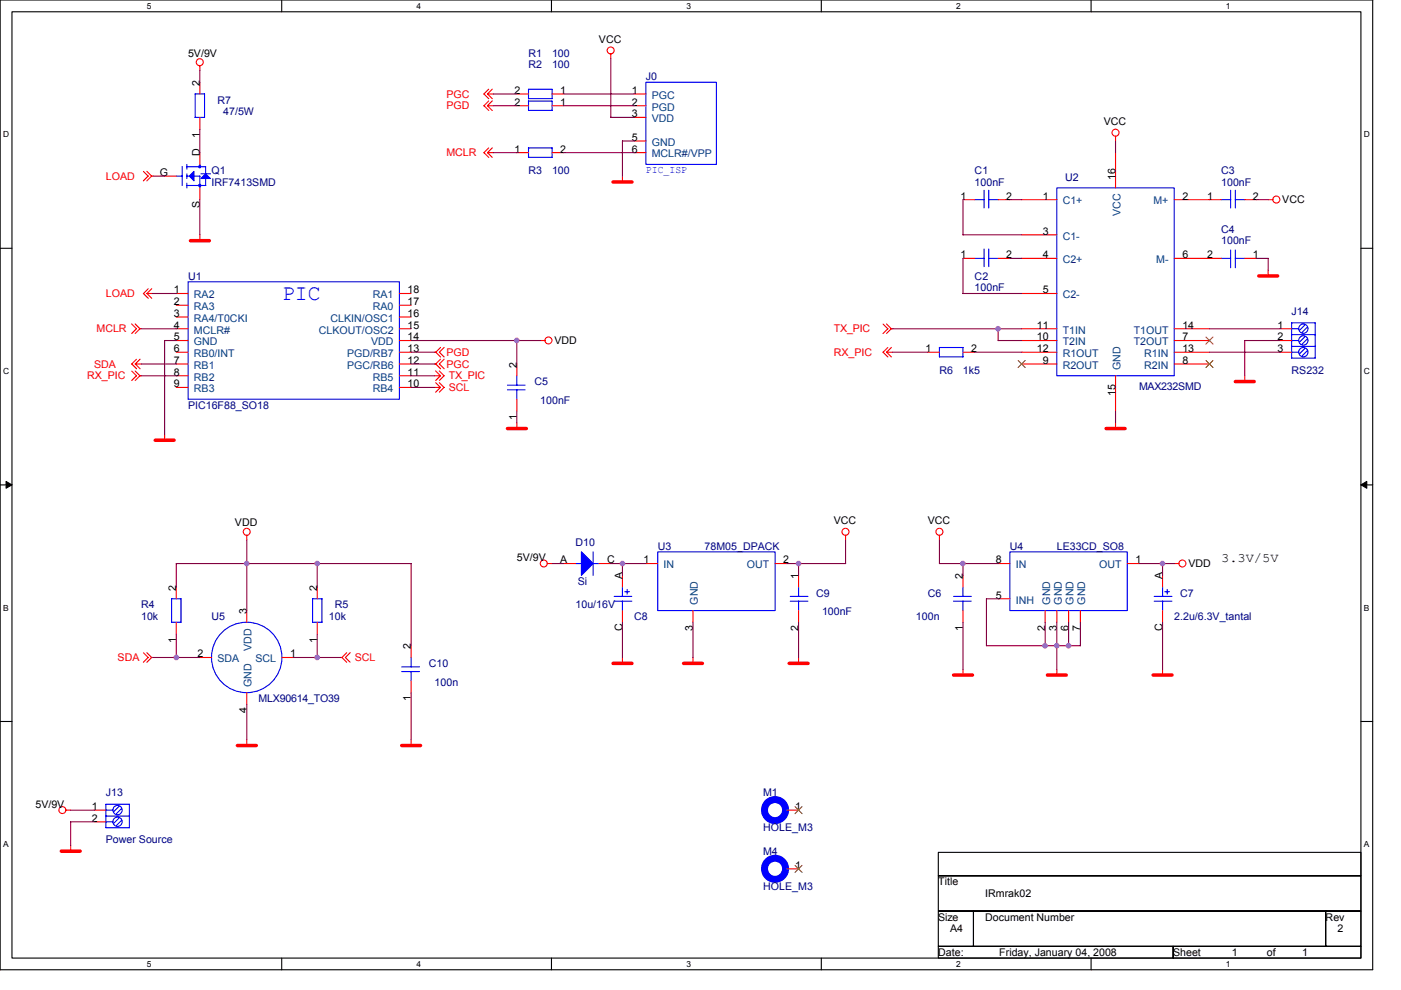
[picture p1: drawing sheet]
<svg xmlns="http://www.w3.org/2000/svg" width="297mm" height="210mm" viewBox="0 0 297 210" stroke-linecap="round" stroke-linejoin="round" font-family="sans-serif">
<path d="M0 0h291v205.6h-291zM2.5 2.5h286v200.6h-286z" fill="none" stroke="#000" stroke-width=".23"/>
<g fill="#fff">
<path d="M31.1 .3h1v1.9h-1z"/>
<path d="M31.1 203.4h1v2h-1z"/>
</g>
<path d="M59.7 0v2.5M59.7 203.1v2.5" fill="none" stroke="#000" stroke-width=".23"/>
<g fill="#fff">
<path d="M88.3 .3h1v1.9h-1z"/>
<path d="M88.3 203.4h1v2h-1z"/>
</g>
<path d="M116.9 0v2.5M116.9 203.1v2.5" fill="none" stroke="#000" stroke-width=".23"/>
<g fill="#fff">
<path d="M145.5 .3h1v1.9h-1z"/>
<path d="M145.5 203.4h1v2h-1z"/>
</g>
<path d="M174.1 0v2.5M174.1 203.1v2.5" fill="none" stroke="#000" stroke-width=".23"/>
<g fill="#fff">
<path d="M202.7 .3h1v1.9h-1z"/>
<path d="M202.7 203.4h1v2h-1z"/>
</g>
<path d="M231.3 0v2.5M231.3 203.1v2.5" fill="none" stroke="#000" stroke-width=".23"/>
<g fill="#fff">
<path d="M259.9 .3h1v1.9h-1z"/>
<path d="M259.9 203.4h1v2h-1z"/>
<path d="M.7 27.6h1.3v1.9h-1.3z"/>
<path d="M289.2 27.6h1.3v1.9h-1.3z"/>
<path d="M.7 77.7h1.3v2h-1.3z"/>
<path d="M289.2 77.7h1.3v2h-1.3z"/>
</g>
<path d="M0 52.6h2.5M288.5 52.6h2.5" fill="none" stroke="#000" stroke-width=".23"/>
<g fill="#fff">
<path d="M.7 127.9h1.2v2h-1.2z"/>
<path d="M289.2 127.9h1.2v2h-1.2z"/>
</g>
<path d="M0 102.8h2.5M288.5 102.8h2.5" fill="none" stroke="#000" stroke-width=".23"/>
<path d="M1.3 102.1l1.2 .7-1.2 .7zM288.5 102.8l1.3-.7v1.4z" fill="#000" stroke="#000" stroke-width=".21"/>
<g fill="#fff">
<path d="M.7 178h1.2v2h-1.2z"/>
<path d="M289.2 178h1.2v2h-1.2z"/>
</g>
<path d="M0 153h2.5M288.5 153h2.5M198.9 180.7h89.6v5h-89.6zM198.9 185.7h89.6v7.5h-89.6zM198.9 193.2h7.5v7.4h-7.5zM206.4 193.2h74.7v7.4h-74.7zM281.1 193.2h7.4v7.4h-7.4zM198.9 200.6h49.8v2.5h-49.8zM248.7 200.6h39.8v2.5h-39.8z" fill="none" stroke="#000" stroke-width=".23"/>
<g fill="none" stroke="#f00" stroke-width=".23">
<path d="M42.4 13.9v1M42.4 17.4v2.5M103.4 19.9l1 1M103.4 19.9h1.2M103.6 18.9l-1 1 1 1M104.4 18.9l-1 1M109.6 19.9h2.5M117 19.9h2.5M129.5 11.4v1M134.5 19.9h2.4M30.4 36.3l1 1.1M31.1 36.3l1 1"/>
<path d="M31.4 37.3l-1 1.1M32.1 37.3l-1 1.1M32.1 37.3h.3M34.9 37.3h2.5M42.4 24.9v2.5M42.4 32.4v2.5M42.4 39.8v2.5M103.4 22.4l1 1M103.4 22.4h1.2M103.4 32.4l1 1M103.4 32.4h1.2M103.6 21.4l-1 1 1 1"/>
<path d="M103.6 31.4l-1 1 1 1M104.4 21.4l-1 1M104.4 31.3l-1 1.1M109.6 22.4h2.5M109.6 32.4h2.5M117 22.4h2.5M117 32.4h2.5M132 37.3v1.3M134.5 22.4h2.4M134.5 32.4h2.4M134.5 24.9h2.4M134.5 29.9h2.4"/>
<path d="M236.5 28.9v1M236.5 32.4v7.4M42.4 49.8v1.3M204.2 42.3h2.4M204.2 54.8h2.4M211.6 42.3h2.5M211.6 54.8h2.5M216.6 42.3h7.5M216.6 49.8h7.5M216.6 54.8h7.5M249 42.3h9.9M249 54.8h9.9"/>
<path d="M263.9 42.3h2.5M263.9 54.8h2.5M268.9 57.3v1.2M268.9 42.3h1M27.9 68.7l1 1-1 1M27.9 78.7l1 1-1 1M28.7 68.7l1 1M28.7 78.7l1 1M28.7 77.2h1.2M28.7 77.2l1 1M28.9 76.2l-1 1 1.1 1M29.7 69.7h.2"/>
<path d="M29.7 69.7l-1 1M29.7 79.7l-1 1M29.7 79.7h.2M29.7 76.2l-1 1M30.4 62.2l1 1M31.2 62.2l1 1M31.2 62.2h1.2M31.4 61.2l-1 1.1M32.2 61.2l-1 1M37.4 74.7h2.5M37.4 77.2h2.5M37.4 69.7h2.5"/>
<path d="M37.4 79.7h2.5M37.4 62.2h2.5M37.4 72.2h2.5M37.4 64.7h2.5M37.4 67.2h2.5M84.7 74.7h2.5M84.7 77.2h2.5M84.7 69.7h2.5M84.7 79.7h2.5M84.7 62.2h2.5M84.7 72.2h2.5M84.7 64.7h2.5"/>
<path d="M84.7 67.2h2.5M92.1 74.7h.3M92.1 77.2h.3M92.1 79.7h1.3M92.4 78.7l1 1M92.4 74.7l1 1M92.4 77.2l1 1M93.1 78.7l1 1M93.4 79.7l-1 1M93.4 73.7l-1 1M93.4 76.2l-1 1M94.2 73.7l-1 1 1 1"/>
<path d="M94.2 76.2l-1 1 1 1M94.2 79.7l-1 1M109.6 77.2v2.5M114.6 72.2h1M187.2 68.7l1.1 1M188 68.7l1 1M188 74.7h1.2M188 74.7l1 1M188.2 69.7l-1 1M188.2 73.7l-1 1 1.1 1M189 69.7h.2M189 69.7l-1 1"/>
<path d="M189 73.7l-1 1M196.7 74.7h2.5M204.2 74.7h2.4M216.6 74.7h7.5M216.6 77.2h7.5M216.6 69.7h7.5M216.6 62.2h7.5M216.6 72.2h7.5M236.5 79.7v7.4M249 74.7h7.4M249 77.2h7.4M249 69.7h7.4"/>
<path d="M249 72.2h7.4M263.9 79.7v1.2M271.4 74.7h2.5M271.4 69.7h2.5M271.4 72.2h2.5M34.9 92.1v1.3M37.4 82.1h2.5M84.7 82.1h2.5M92.1 82.1h1.3M92.4 81.1l1 1M93.1 81.1l1 1M93.4 82.1l-1 1.1"/>
<path d="M94.2 82.1l-1 1M109.6 84.6v2.5M109.6 89.6v1.3M236.5 89.6v1.3M52.3 113.5v1M116 119.5h1M119.5 119.5h2.5M127 119.5h2.5M136.9 119.5h2.5M164.3 119.5h2.5M179.3 113.5v1M199.2 113.5v1"/>
<path d="M211.6 119.5h2.5M239 119.5h2.5M249 119.5h1M30.4 138.4l1 1-1 1M31.1 138.4l1 1M32.1 139.4l-1 1M32.1 139.4h.3M37.4 124.5v2.5M37.4 131.9v2.5M42.4 139.4h2.4M52.3 129.5v2.4M59.8 139.4h2.5"/>
<path d="M67.3 124.5v2.5M67.3 131.9v2.5M72.2 139.4h.3M72.5 139.4l1 1M73.2 139.4l1 1M73.5 138.4l-1 1M74.2 138.4l-1 1M87.2 136.9v2.5M132 122v2.5M132 129.5v2.4M132 139.4v1.3M146.9 129.5v2.4"/>
<path d="M146.9 139.4v1.3M169.3 122v2.5M169.3 129.5v2.4M169.3 139.4v1.3M204.2 122v2.5M204.2 129.5v2.4M211.6 127h2.5M221.6 129.5v2.4M224.1 129.5v2.4M226.6 129.5v2.4M229.1 129.5v2.4M246.5 122v2.5"/>
<path d="M246.5 129.5v2.4M52.3 146.9v2.5M52.3 156.8v1.3M87.2 144.4v2.5M87.2 156.8v1.3M204.2 141.9v1.3M224.1 141.9v1.3M246.5 141.9v1.3M14 171.8h1M15 179.2v1.3M20 171.8h2.5M20 174.2h2.5"/>
<path d="M166.8 171.8h2.5M166.8 184.2h2.5"/>
<circle cx="42.3" cy="13.2" r=".74"/>
<circle cx="129.5" cy="10.7" r=".74"/>
<circle cx="236.5" cy="28.1" r=".74"/>
<circle cx="270.6" cy="42.3" r=".74"/>
<circle cx="116.3" cy="72.2" r=".74"/>
<circle cx="52.3" cy="112.7" r=".74"/>
<circle cx="115.3" cy="119.5" r=".74"/>
<circle cx="179.3" cy="112.8" r=".74"/>
<circle cx="199.2" cy="112.8" r=".74"/>
<circle cx="250.7" cy="119.5" r=".74"/>
<circle cx="13.2" cy="171.8" r=".74"/>
</g>
<g fill="none" stroke="#f00" stroke-width=".74">
<path d="M130 38.6h4M40.4 51h4M266.9 58.5h4M32.9 93.3h4M107.6 90.9h4M234.5 90.9h4M261.9 80.9h4M50.3 158.1h4M85.2 158.1h4M130 140.7h4M144.9 140.7h4M167.3 140.7h4"/>
<path d="M202.2 143.1h4M222.1 143.1h4M244.5 143.1h4M13 180.5h4"/>
</g>
<g fill="none" stroke="#00f" stroke-width=".23">
<path d="M41.4 19.9h2M41.4 19.9v5M43.4 19.9v5h-2M136.9 17.4h15v17.5h-15zM37.4 37.3h1.2M38.6 35.3v4M39.6 35.3h4M39.6 37.3h.5M39.6 34.9v1M39.6 36.9v1M39.6 38.8v1.1M41.1 37.3h1.3v2.6"/>
<path d="M42.4 34.9v.5M42.6 36.9h2M43.6 35.3v4h-4M112 31.4h5M112.1 31.3v2.1h5M117 31.3v2.1M117.1 20.9h-5v-2h4.9v2M117.1 23.4h-5v-2h4.9v2M224.1 39.8h24.9v39.9h-24.9zM39.9 59.8h44.8v24.8h-44.8zM206.6 42.3h2.1M206.6 54.8h2.1"/>
<path d="M208.6 40.3v3.8M208.6 52.8v3.7M209.6 42.3h2M209.6 40.3v3.8M209.6 52.8v3.7M209.6 54.8h2M258.9 54.8h2M258.9 42.3h2M260.9 40.3v3.8M260.9 53v3.8M261.9 54.8h2M261.9 42.3h2"/>
<path d="M261.9 40.3v3.8M261.9 53v3.8M109.6 79.7v2M199.2 73.7v2h5v-2h-5M273.8 69.7h1.6M273.8 72.2h1.6M273.8 74.7h1.6M273.9 68.5h4.9v7.4h-4.9zM273.9 73.4h5M273.9 71h5M276.6 68.9l-1 1.1M276.6 71.4l-1 1.1"/>
<path d="M276.6 73.9l-1 1M277.1 69.4l-1 1M277.1 71.9l-1 1M277.1 74.4l-1 1M107.6 82.7h3.7M107.6 81.7h3.7M109.6 82.6v2M122 119.5h1.3M125.7 117v5M125.7 119.5h1.3M139.4 117h24.9v12.5h-24.9zM214.1 117h24.9v12.5h-24.9z"/>
<path d="M36.4 127l2-.1v5h-2zM66.2 127l2.1-.1v5h-2.1zM87.2 139.4v2M130.2 126.4h3.8M130.2 127.5h3.8M132 124.5v2M132 127.5v2M132.5 125.5h1M133 125v1M167.6 126.4h3.7M167.6 127.5h3.7M169.3 124.5v2"/>
<path d="M169.3 127.5v2M202.2 126.4h3.7M202.2 127.5h3.7M204.2 124.4v2M204.2 127.4v2.1M244.7 126.4h3.8M244.7 127.5h3.8M246.5 124.5v2M246.5 127.5v2M246.9 125.5h1.1M247.5 125v1M85.2 142.4h3.7"/>
<path d="M85.2 141.4h3.7M87.2 142.4v2M22.4 171.8h1.5M22.4 174.2h1.5M22.5 170.5h4.9v5h-4.9zM22.5 173h4.9M25.2 171l-1 1M25.2 173.5l-1 1M25.7 171.5l-1 1M25.7 174l-1 1M166.6 171.8h.2M166.6 184.2h.2"/>
<circle cx="276.3" cy="72.2" r=".99"/>
<circle cx="276.3" cy="69.7" r=".99"/>
<circle cx="276.3" cy="74.7" r=".99"/>
<circle cx="52.3" cy="139.4" r="7.5"/>
<circle cx="24.9" cy="171.8" r=".99"/>
<circle cx="24.9" cy="174.2" r=".99"/>
</g>
<path d="M215.9 76.4l1.5 1.5M217.4 76.4l-1.5 1.5M255.7 71.5l1.5 1.5M255.7 76.4l1.5 1.5M257.2 71.5l-1.5 1.5M257.2 76.4l-1.5 1.5M168.6 171l1.5 1.5M170 171l-1.5 1.5M168.6 183.5l1.5 1.5M170 183.5l-1.5 1.5" fill="none" stroke="#804000" stroke-width=".21"/>
<g fill="#00f" stroke="#00f" stroke-width=".23">
<path d="M123.3 117l2.4 2.5-2.4 2.5z" fill-rule="evenodd"/>
<path d="M40.1 37.3l1-1v2z" fill-rule="evenodd"/>
<path d="M43.6 36.9l1 .9h-2z" fill-rule="evenodd"/>
<circle cx="42.3" cy="35.4" r=".23"/>
<circle cx="42.3" cy="39.3" r=".23"/>
</g>
<g fill="none" stroke="#00f" stroke-width="1.5">
<circle cx="164.3" cy="171.8" r="2.23"/>
<circle cx="164.3" cy="184.2" r="2.23"/>
</g>
<g fill="none" stroke="#800040" stroke-width=".23">
<path d="M42.4 14.9v2.6M104.6 19.9h5M119.5 19.9h15M129.5 12.4v12.5h5M32.4 37.3h2.5M42.4 27.4v5M104.6 22.4h5M104.6 32.4h5M119.5 22.4h15M119.5 32.4h15M134.5 29.9h-2.5v7.5M236.5 29.9v2.5"/>
<path d="M42.4 42.3v7.5M204.2 49.8h12.4M204.2 42.3v7.5M204.2 54.8v7.5l12.4-.1M214.1 54.8h2.5M214.1 42.3h2.5M266.4 54.8h2.5v2.5M266.4 42.3h2.5M29.9 69.7h7.5M29.9 77.2h7.5M29.9 79.7h7.5M32.4 62.2h5"/>
<path d="M37.4 72.2h-2.5v19.9M87.2 72.2h27.4M87.2 74.7h5M87.2 77.2h5M87.2 79.7h5M109.6 72.2v5M189.2 74.7h7.5M189.2 69.7h27.4M206.6 74.7h10M211.6 72.2h5M211.6 69.7v2.5M256.4 69.7h15"/>
<path d="M256.4 74.7h15M271.4 72.2h-7.5v7.5M87.2 82.1h5M109.6 87.1v2.5M236.5 87.1v2.5M52.3 114.5v15M67.3 119.5v5M87.2 119.5v17.4M87.2 119.5h-49.8v5M117 119.5h2.5M129.5 119.5h7.5M132 119.5v2.5"/>
<path d="M166.8 119.5h12.5M169.3 119.5v2.5M179.3 114.5v5M199.2 119.5h12.4M199.2 114.5v5M204.2 119.5v2.5M241.5 119.5h7.5M246.5 119.5v2.5M32.4 139.4h10M37.4 134.4v5M62.3 139.4h10M67.3 134.4v5"/>
<path d="M132 131.9v7.5M146.9 131.9v7.5M169.3 131.9v7.5M204.2 131.9v10M211.6 127h-2.5v9.9h20v-5M221.6 131.9v5M224.1 131.9v10M226.6 131.9v5M246.5 131.9v10M52.3 149.4v7.4M87.2 146.9v9.9M15 171.8h5"/>
<path d="M20 174.2h-5v5.1"/>
</g>
<g fill="#f0f" stroke="#f0f" stroke-width=".23">
<circle cx="132" cy="119.5" r=".49"/>
<circle cx="211.6" cy="69.7" r=".49"/>
<circle cx="246.5" cy="119.5" r=".49"/>
<circle cx="169.3" cy="119.5" r=".49"/>
<circle cx="109.6" cy="72.2" r=".49"/>
<circle cx="224.1" cy="136.9" r=".49"/>
<circle cx="226.6" cy="136.9" r=".49"/>
<circle cx="204.1" cy="119.5" r=".49"/>
<circle cx="52.3" cy="119.5" r=".49"/>
<circle cx="67.2" cy="139.4" r=".49"/>
<circle cx="37.4" cy="139.4" r=".49"/>
<circle cx="67.2" cy="119.5" r=".49"/>
<circle cx="221.6" cy="136.9" r=".49"/>
</g>
<text font-size="4.7" fill="#00f" x="59.8" y="63.5">PIC</text>
<text font-size="2.7" x="258.9" y="119.2">3.3V/5V</text>
<g font-size="2.2">
<text x="127" y="9">VCC</text>
<text x="39.9" y="12">5V/9V</text>
<text x="42.4" y="18.2" transform="rotate(-90 42.4 18.2)">2</text>
<text x="109.1" y="22.4">2</text>
<text x="109.1" y="19.9">2</text>
<text x="118.8" y="22.4">1</text>
<text x="118.8" y="19.9">1</text>
<text x="134" y="19.9">1</text>
<text x="134" y="22.4">2</text>
<text x="42.4" y="29.2" transform="rotate(-90 42.4 29.2)">1</text>
<text x="134" y="24.9">3</text>
<text x="134" y="29.9">5</text>
<text x="234" y="26.4">VCC</text>
<text x="42.4" y="33.1" transform="rotate(-90 42.4 33.1)">D</text>
<text x="109.1" y="32.3">1</text>
<text x="118.8" y="32.3">2</text>
<text x="134" y="32.3">6</text>
<text x="33.9" y="37.3">G</text>
<text x="236.5" y="38.1" transform="rotate(-90 236.5 38.1)">16</text>
<text x="42.4" y="44.2" transform="rotate(-90 42.4 44.2)">S</text>
<text x="203.7" y="42.3">1</text>
<text x="213.4" y="42.3">2</text>
<text x="221.1" y="42.3">1</text>
<text x="250.7" y="42.3">2</text>
<text x="255.9" y="42.3">1</text>
<text x="265.6" y="42.3">2</text>
<text x="271.9" y="43.1">VCC</text>
<text x="221.1" y="49.8">3</text>
<text x="203.7" y="54.8">1</text>
<text x="213.4" y="54.8">2</text>
<text x="221.1" y="54.8">4</text>
<text x="250.7" y="54.8">6</text>
<text x="255.9" y="54.8">2</text>
<text x="265.6" y="54.8">1</text>
<text x="36.9" y="62.2">1</text>
<text x="36.9" y="64.7">2</text>
<text x="86.4" y="64.7">17</text>
<text x="86.4" y="62.2">18</text>
<text x="221.1" y="62.2">5</text>
<text x="36.9" y="67.2">3</text>
<text x="36.9" y="69.7">4</text>
<text x="86.4" y="69.7">15</text>
<text x="86.4" y="67.2">16</text>
<text x="219.8" y="69.7">11</text>
<text x="250.7" y="69.7">14</text>
<text x="270.9" y="69.7">1</text>
<text x="36.9" y="72.2">5</text>
<text x="36.9" y="74.7">6</text>
<text x="36.9" y="77.2">7</text>
<text x="86.4" y="77.2">12</text>
<text x="86.4" y="74.7">13</text>
<text x="86.4" y="72.2">14</text>
<text x="109.6" y="77.9" transform="rotate(-90 109.6 77.9)">2</text>
<text x="117.5" y="73">VDD</text>
<text x="196.2" y="74.7">1</text>
<text x="205.9" y="74.7">2</text>
<text x="219.8" y="72.2">10</text>
<text x="219.8" y="74.7">12</text>
<text x="221.1" y="77.2">9</text>
<text x="250.7" y="72.2">7</text>
<text x="250.7" y="74.7">13</text>
<text x="250.7" y="77.2">8</text>
<text x="270.9" y="72.2">2</text>
<text x="270.9" y="74.7">3</text>
<text x="36.9" y="79.7">8</text>
<text x="36.9" y="82.1">9</text>
<text x="86.4" y="82.1">10</text>
<text x="86.4" y="79.7">11</text>
<text x="109.6" y="89" transform="rotate(-90 109.6 89)">1</text>
<text x="236.5" y="84" transform="rotate(-90 236.5 84)">15</text>
<text x="49.8" y="111.6">VDD</text>
<text x="176.8" y="111.1">VCC</text>
<text x="196.7" y="111.1">VCC</text>
<text x="109.6" y="119">5V/9V</text>
<text x="118.8" y="119.5">A</text>
<text x="128.7" y="119.5">C</text>
<text x="136.5" y="119.5">1</text>
<text x="166.1" y="119.5">2</text>
<text x="211.1" y="119.5">8</text>
<text x="240.7" y="119.5">1</text>
<text x="37.4" y="125.2" transform="rotate(-90 37.4 125.2)">2</text>
<text x="67.2" y="125.2" transform="rotate(-90 67.2 125.2)">2</text>
<text x="131.9" y="122.7" transform="rotate(-90 131.9 122.7)">A</text>
<text x="169.3" y="122.7" transform="rotate(-90 169.3 122.7)">1</text>
<text x="204.1" y="122.7" transform="rotate(-90 204.1 122.7)">2</text>
<text x="246.5" y="122.7" transform="rotate(-90 246.5 122.7)">A</text>
<text x="252" y="120.3">VDD</text>
<text x="52.3" y="130.2" transform="rotate(-90 52.3 130.2)">3</text>
<text x="211.1" y="126.9">5</text>
<text x="37.4" y="136.3" transform="rotate(-90 37.4 136.3)">1</text>
<text x="67.2" y="136.3" transform="rotate(-90 67.2 136.3)">1</text>
<text x="87.1" y="137.7" transform="rotate(-90 87.1 137.7)">2</text>
<text x="131.9" y="133.8" transform="rotate(-90 131.9 133.8)">C</text>
<text x="146.9" y="133.8" transform="rotate(-90 146.9 133.8)">3</text>
<text x="169.3" y="133.8" transform="rotate(-90 169.3 133.8)">2</text>
<text x="204.1" y="133.8" transform="rotate(-90 204.1 133.8)">1</text>
<text x="221.6" y="133.8" transform="rotate(-90 221.6 133.8)">2</text>
<text x="224" y="133.8" transform="rotate(-90 224 133.8)">3</text>
<text x="226.5" y="133.8" transform="rotate(-90 226.5 133.8)">6</text>
<text x="229" y="133.8" transform="rotate(-90 229 133.8)">7</text>
<text x="246.5" y="133.8" transform="rotate(-90 246.5 133.8)">C</text>
<text x="41.9" y="139.4">2</text>
<text x="61.5" y="139.4">1</text>
<text x="87.1" y="148.7" transform="rotate(-90 87.1 148.7)">1</text>
<text x="52.3" y="151.2" transform="rotate(-90 52.3 151.2)">4</text>
<text x="7.5" y="171.3">5V/9V</text>
<text x="19.5" y="171.7">1</text>
<text x="168.6" y="171.7">1</text>
<text x="19.5" y="174.2">2</text>
<text x="168.6" y="184.2">1</text>
<text x="198.9" y="187.7">Title</text>
<text x="208.9" y="190.2">IRmrak02</text>
<text x="198.9" y="195.2">Size</text>
<text x="201.4" y="197.7">A4</text>
<text x="208.9" y="195.2">Document Number</text>
<text x="281.1" y="195.2">Rev</text>
<text x="283.6" y="197.7">2</text>
<text x="198.9" y="202.7">Date:</text>
<text x="211.9" y="202.7">Friday, January 04, 2008</text>
<text x="248.7" y="202.7">Sheet</text>
<text x="261.2" y="202.7">1</text>
<text x="268.6" y="202.7">of</text>
<text x="276.1" y="202.7">1</text>
</g>
<g font-size="2.2" fill="#000080">
<text x="112.1" y="14.5">R2</text>
<text x="112.1" y="12">R1</text>
<text x="117" y="14.5">100</text>
<text x="117" y="12">100</text>
<text x="136.9" y="17">J0</text>
<text x="46.1" y="21.9">R7</text>
<text x="47.3" y="24.4">47/5W</text>
<text x="44.8" y="36.9">Q1</text>
<text x="44.8" y="39.4">IRF7413SMD</text>
<text x="112.1" y="36.9">R3</text>
<text x="117" y="36.9">100</text>
<text x="206.6" y="36.9">C1</text>
<text x="206.6" y="39.4">100nF</text>
<text x="225.8" y="38.4">U2</text>
<text x="258.9" y="36.9">C3</text>
<text x="258.9" y="39.4">100nF</text>
<text x="258.9" y="49.3">C4</text>
<text x="258.9" y="51.8">100nF</text>
<text x="39.9" y="59.3">U1</text>
<text x="206.6" y="59.3">C2</text>
<text x="206.6" y="61.8">100nF</text>
<text x="273.9" y="66.8">J14</text>
<text x="113.3" y="81.7">C5</text>
<text x="199.2" y="79.2">R6</text>
<text x="204.2" y="79.2">1k5</text>
<text x="241.5" y="82.7">MAX232SMD</text>
<text x="273.9" y="79.2">RS232</text>
<text x="39.9" y="86.7">PIC16F88_SO18</text>
<text x="114.6" y="85.7">100nF</text>
<text x="122" y="115.8">D10</text>
<text x="139.4" y="116.5">U3</text>
<text x="149.4" y="116.5">78M05_DPACK</text>
<text x="214.1" y="116.5">U4</text>
<text x="224.1" y="116.5">LE33CD_SO8</text>
<text x="122.5" y="124">Si</text>
<text x="29.9" y="129">R4</text>
<text x="29.9" y="131.5">10k</text>
<text x="44.8" y="131.5">U5</text>
<text x="69.7" y="131.5">10k</text>
<text x="71" y="129">R5</text>
<text x="122" y="129">10u/16V</text>
<text x="134.5" y="131.5">C8</text>
<text x="173.1" y="126.5">C9</text>
<text x="174.3" y="130.5">100nF</text>
<text x="194.2" y="131.5">100n</text>
<text x="196.7" y="126.5">C6</text>
<text x="249" y="131.5">2.2u/6.3V_tantal</text>
<text x="250.2" y="126.5">C7</text>
<text x="90.9" y="141.4">C10</text>
<text x="54.8" y="148.9">MLX90614_TO39</text>
<text x="92.2" y="145.4">100n</text>
<text x="22.5" y="168.8">J13</text>
<text x="161.8" y="168.8">M1</text>
<text x="22.5" y="178.8">Power Source</text>
<text x="161.8" y="176.3">HOLE_M3</text>
<text x="161.8" y="181.3">M4</text>
<text x="161.8" y="188.7">HOLE_M3</text>
</g>
<g font-size="2.2" fill="#f00">
<text x="94.6" y="20.7">PGC</text>
<text x="94.6" y="23.2">PGD</text>
<text x="94.6" y="33.1">MCLR</text>
<text x="22.5" y="38.1">LOAD</text>
<text x="22.5" y="63">LOAD</text>
<text x="20.5" y="70.5">MCLR</text>
<text x="176.8" y="70.5">TX_PIC</text>
<text x="20" y="78">SDA</text>
<text x="94.6" y="75.5">PGD</text>
<text x="94.6" y="78">PGC</text>
<text x="176.8" y="75.5">RX_PIC</text>
<text x="18.5" y="80.5">RX_PIC</text>
<text x="95.1" y="80.5">TX_PIC</text>
<text x="95.1" y="82.9">SCL</text>
<text x="24.9" y="140.2">SDA</text>
<text x="75.2" y="140.2">SCL</text>
</g>
<g font-size="2.2" fill="#004080">
<text x="138.2" y="20.9">PGC</text>
<text x="138.2" y="23.4">PGD</text>
<text x="138.2" y="25.9">VDD</text>
<text x="138.2" y="30.9">GND</text>
<text x="138.2" y="33.4">MCLR#/VPP</text>
<text x="225.3" y="43.3">C1+</text>
<text x="237.6" y="45.8" transform="rotate(-90 237.6 45.8)">VCC</text>
<text x="244.6" y="43.3">M+</text>
<text x="225.3" y="50.8">C1-</text>
<text x="225.3" y="55.8">C2+</text>
<text x="245.1" y="55.8">M-</text>
<text x="41.1" y="63.2">RA2</text>
<text x="41.1" y="65.7">RA3</text>
<text x="79.1" y="65.7">RA0</text>
<text x="79.1" y="63.2">RA1</text>
<text x="225.3" y="63.2">C2-</text>
<text x="41.1" y="68.2">RA4/T0CKI</text>
<text x="41.1" y="70.7">MCLR#</text>
<text x="67.6" y="70.7">CLKOUT/OSC2</text>
<text x="70.1" y="68.2">CLKIN/OSC1</text>
<text x="225.3" y="70.7">T1IN</text>
<text x="240.4" y="70.7">T1OUT</text>
<text x="41.1" y="73.2">GND</text>
<text x="41.1" y="75.7">RB0/INT</text>
<text x="73.6" y="75.7">PGD/RB7</text>
<text x="78.7" y="73.2">VDD</text>
<text x="225.3" y="73.2">T2IN</text>
<text x="225.3" y="75.7">R1OUT</text>
<text x="240.4" y="73.2">T2OUT</text>
<text x="242.6" y="75.7">R1IN</text>
<text x="41.1" y="78.2">RB1</text>
<text x="41.1" y="80.7">RB2</text>
<text x="41.1" y="83.2">RB3</text>
<text x="73.6" y="78.2">PGC/RB6</text>
<text x="79.1" y="83.2">RB4</text>
<text x="79.1" y="80.7">RB5</text>
<text x="225.3" y="78.2">R2OUT</text>
<text x="237.6" y="78.4" transform="rotate(-90 237.6 78.4)">GND</text>
<text x="242.6" y="78.2">R2IN</text>
<text x="140.7" y="120.5">IN</text>
<text x="158.4" y="120.5">OUT</text>
<text x="215.4" y="120.5">IN</text>
<text x="233" y="120.5">OUT</text>
<text x="148" y="128.2" transform="rotate(-90 148 128.2)">GND</text>
<text x="215.4" y="128">INH</text>
<text x="222.6" y="128.2" transform="rotate(-90 222.6 128.2)">GND</text>
<text x="225.1" y="128.2" transform="rotate(-90 225.1 128.2)">GND</text>
<text x="227.6" y="128.2" transform="rotate(-90 227.6 128.2)">GND</text>
<text x="230.1" y="128.2" transform="rotate(-90 230.1 128.2)">GND</text>
<text x="53.4" y="137.9" transform="rotate(-90 53.4 137.9)">VDD</text>
<text x="46.1" y="140.4">SDA</text>
<text x="54.2" y="140.4">SCL</text>
<text x="53.4" y="145.6" transform="rotate(-90 53.4 145.6)">GND</text>
</g>
<text font-size="2.2" fill="#00f" x="136.9" y="36.7">PIC_ISP</text>
<g font-size="1.8">
<text x="31.1" y="1.8">5</text>
<text x="88.3" y="1.8">4</text>
<text x="145.5" y="1.8">3</text>
<text x="202.7" y="1.8">2</text>
<text x="259.9" y="1.8">1</text>
<text x=".7" y="29.1">D</text>
<text x="289.2" y="29.1">D</text>
<text x=".7" y="79.3">C</text>
<text x="289.2" y="79.3">C</text>
<text x=".7" y="129.5">B</text>
<text x="289.2" y="129.5">B</text>
<text x=".7" y="179.6">A</text>
<text x="289.2" y="179.6">A</text>
<text x="31.1" y="205">5</text>
<text x="88.3" y="205">4</text>
<text x="145.5" y="205">3</text>
<text x="202.7" y="205">2</text>
<text x="259.9" y="205">1</text>
</g>
</svg>
